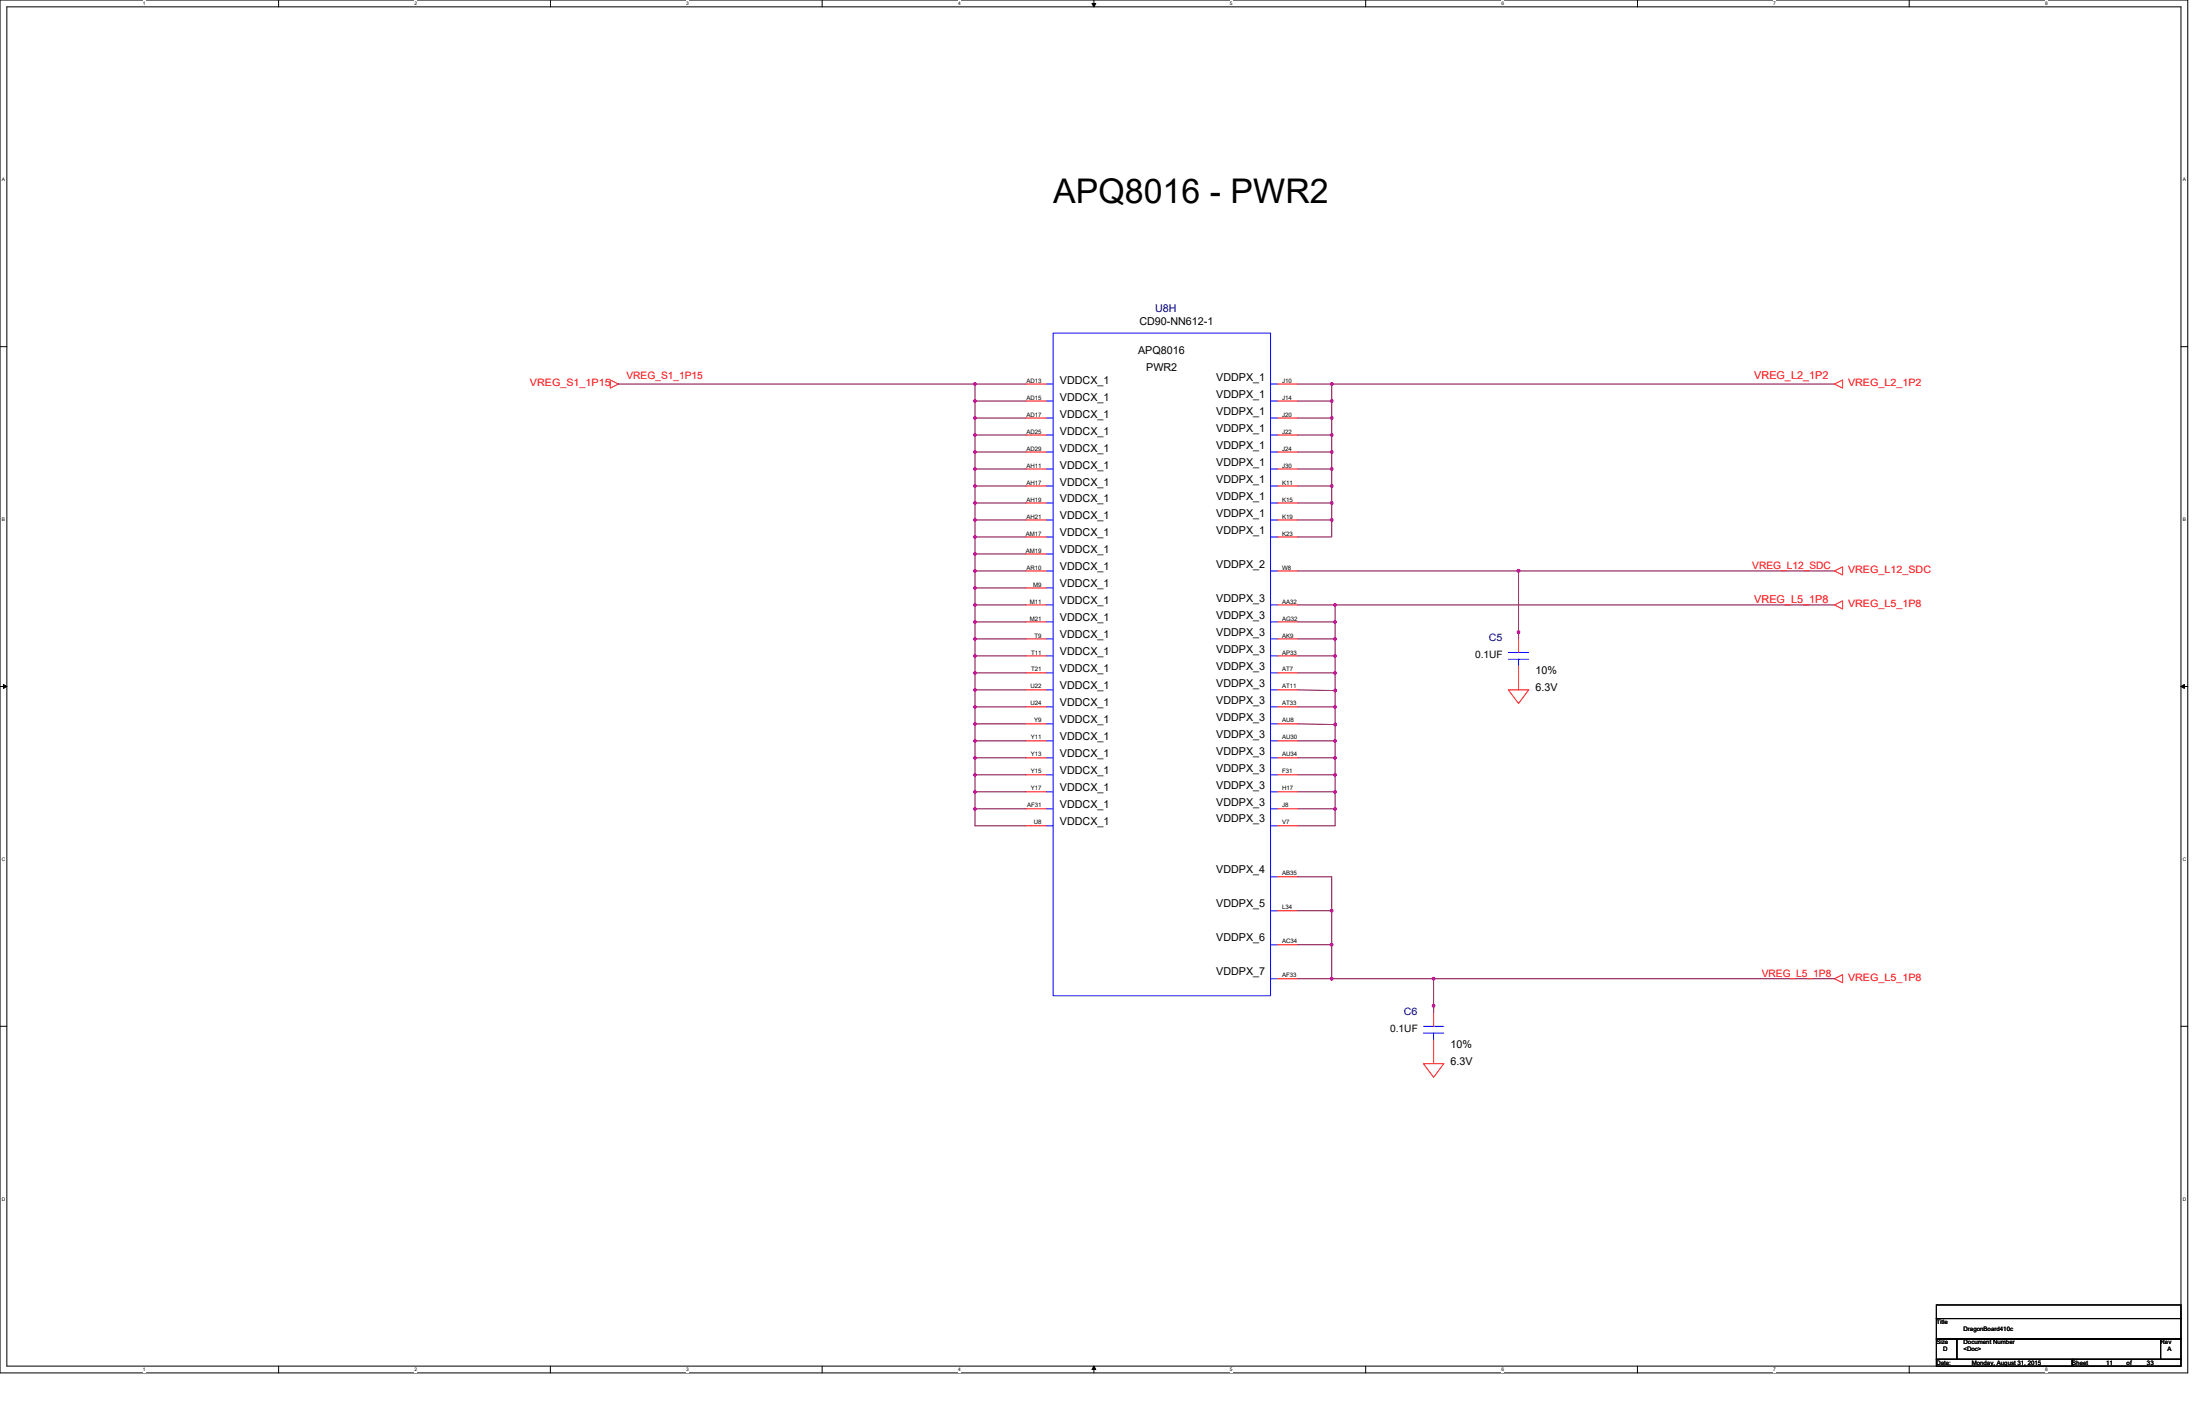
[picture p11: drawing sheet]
<svg xmlns="http://www.w3.org/2000/svg" width="864mm" height="559mm" viewBox="0 0 864 559" stroke-linecap="round" stroke-linejoin="round" font-family="sans-serif">
<path d="M0 0h858.8v538.8h-858.8zM2.7 2.7h853.4v533.4h-853.4z" fill="none" stroke="#000" stroke-width=".39"/>
<g fill="#fff">
<path d="M56 .3h1.1v2.1h-1.1z"/>
<path d="M56 536.4h1.1v2.1h-1.1z"/>
</g>
<path d="M109.4 0v2.7M109.4 536.1v2.7" fill="none" stroke="#000" stroke-width=".39"/>
<g fill="#fff">
<path d="M162.7 .3h1.1v2.1h-1.1z"/>
<path d="M162.7 536.4h1.1v2.1h-1.1z"/>
</g>
<path d="M216 0v2.7M216 536.1v2.7" fill="none" stroke="#000" stroke-width=".39"/>
<g fill="#fff">
<path d="M269.4 .3h1.1v2.1h-1.1z"/>
<path d="M269.4 536.4h1.1v2.1h-1.1z"/>
</g>
<path d="M322.7 0v2.7M322.7 536.1v2.7" fill="none" stroke="#000" stroke-width=".39"/>
<g fill="#fff">
<path d="M376.1 .3h1v2.1h-1z"/>
<path d="M376.1 536.4h1v2.1h-1z"/>
</g>
<path d="M429.4 0v2.7M429.4 536.1v2.7" fill="none" stroke="#000" stroke-width=".39"/>
<path d="M428.6 1.4h1.6l-.8 1.3zM429.4 536.1l.8 1.3h-1.6z" fill="#000" stroke="#000" stroke-width=".39"/>
<g fill="#fff">
<path d="M482.7 .3h1.1v2.1h-1.1z"/>
<path d="M482.7 536.4h1.1v2.1h-1.1z"/>
</g>
<path d="M536.1 0v2.7M536.1 536.1v2.7" fill="none" stroke="#000" stroke-width=".39"/>
<g fill="#fff">
<path d="M589.4 .3h1.1v2.1h-1.1z"/>
<path d="M589.4 536.4h1.1v2.1h-1.1z"/>
</g>
<path d="M642.8 0v2.7M642.8 536.1v2.7" fill="none" stroke="#000" stroke-width=".39"/>
<g fill="#fff">
<path d="M696.1 .3h1.1v2.1h-1.1z"/>
<path d="M696.1 536.4h1.1v2.1h-1.1z"/>
</g>
<path d="M749.4 0v2.7M749.4 536.1v2.7" fill="none" stroke="#000" stroke-width=".39"/>
<g fill="#fff">
<path d="M802.8 .3h1.1v2.1h-1.1z"/>
<path d="M802.8 536.4h1.1v2.1h-1.1z"/>
<path d="M.7 69.4h1.3v2.1h-1.3z"/>
<path d="M856.8 69.4h1.3v2.1h-1.3z"/>
<path d="M.7 202.7h1.3v2.2h-1.3z"/>
<path d="M856.8 202.7h1.3v2.2h-1.3z"/>
</g>
<path d="M0 136h2.7M856.1 136h2.7" fill="none" stroke="#000" stroke-width=".39"/>
<g fill="#fff">
<path d="M.7 336.1h1.4v2.1h-1.4z"/>
<path d="M856.8 336.1h1.4v2.1h-1.4z"/>
</g>
<path d="M0 269.4h2.7M1.4 268.6l1.3 .8-1.3 .8zM856.1 269.4h2.7M856.1 269.4l1.4-.8v1.6z" fill="none" stroke="#000" stroke-width=".39"/>
<path d="M1.4 268.6l1.3 .8-1.3 .8zM856.1 269.4l1.4-.8v1.6z" fill="#000"/>
<g fill="#fff">
<path d="M.7 469.4h1.4v2.2h-1.4z"/>
<path d="M856.8 469.4h1.4v2.2h-1.4z"/>
</g>
<path d="M0 402.7h2.7M856.1 402.7h2.7M760.1 512.1h96v5.3h-96zM760.1 517.4h96v8h-96zM760.1 525.4h8v8h-8zM760.1 533.4h53.4v2.7h-53.4zM768.1 525.4h80v8h-80zM813.5 533.4h42.6v2.7h-42.6zM848.1 525.4h8v8h-8z" fill="none" stroke="#000" stroke-width=".39"/>
<g fill="none" stroke="#f00" stroke-width=".39">
<path d="M239.5 149.1l3.2 1.6-3.2 1.6zM402.7 150.7h8M402.7 157.4h8M501.4 150.7h8M501.4 157.4h8M720.1 150.7l3.2-1.6v3.2zM402.7 164h8M402.7 170.7h8M402.7 177.4h8M501.4 164h8M501.4 170.7h8M501.4 177.4h8"/>
<path d="M402.7 184h8M402.7 190.7h8M402.7 197.4h8M501.4 184h8M501.4 190.7h8M501.4 197.4h8M402.7 210.7h8M402.7 217.4h8M402.7 204h8M501.4 210.7h8M501.4 204h8M402.7 224h8"/>
<path d="M402.7 230.7h8M402.7 237.4h8M501.4 224h8M501.4 237.4h8M720.1 224l3.2-1.6v3.3zM720.1 237.4l3.2-1.6v3.2zM402.7 244.1h8M402.7 250.7h8M402.7 257.4h8M501.4 244.1h8M501.4 250.7h8M501.4 257.4h8"/>
<path d="M596.1 248.1v8M402.7 264.1h8M402.7 270.7h8M402.7 277.4h8M501.4 264.1h8M501.4 270.7h8M501.4 277.4h8M592.1 270.7h8l-4 5.4zM596.1 261.4v9.3M402.7 284.1h8M402.7 290.7h8M402.7 297.4h8"/>
<path d="M501.4 297.4h8M501.4 284.1h8M501.4 290.7h8M402.7 304.1h8M402.7 310.7h8M402.7 317.4h8M501.4 304.1h8M501.4 310.7h8M501.4 317.4h8M402.7 324.1h8M501.4 324.1h8M501.4 344.1h8"/>
<path d="M501.4 357.4h8M501.4 370.7h8M501.4 384.1h8M562.8 394.7v8M720.1 384.1l3.2-1.6v3.2zM558.8 417.4h8l-4 5.3zM562.8 408.1v9.3"/>
</g>
<g fill="none" stroke="#00f" stroke-width=".39">
<path d="M413.4 130.7h85.4v260h-85.4zM410.7 150.7h2.7M410.7 157.4h2.7M498.8 157.4h2.6M498.8 150.7h2.6M410.7 164h2.7M410.7 170.7h2.7M410.7 177.4h2.7M498.8 177.4h2.6M498.8 170.7h2.6M498.8 164h2.6M410.7 184h2.7"/>
<path d="M410.7 190.7h2.7M410.7 197.4h2.7M498.8 197.4h2.6M498.8 190.7h2.6M498.8 184h2.6M410.7 217.4h2.7M410.7 210.7h2.7M410.7 204h2.7M498.8 210.7h2.6M498.8 204h2.6M410.7 230.7h2.7M410.7 237.4h2.7"/>
<path d="M410.7 224h2.7M498.8 237.4h2.6M498.8 224h2.6M410.7 250.7h2.7M410.7 257.4h2.7M410.7 244.1h2.7M498.8 257.4h2.6M498.8 250.7h2.6M498.8 244.1h2.6M592.1 256.1h8M592.1 258.7h8M596.1 256.1h.1"/>
<path d="M596.1 258.7v2.7M410.7 277.4h2.7M410.7 270.7h2.7M410.7 264.1h2.7M498.8 264.1h2.6M498.8 277.4h2.6M498.8 270.7h2.6M596.1 261.4h.1M410.7 284.1h2.7M410.7 297.4h2.7M410.7 290.7h2.7M498.8 284.1h2.6"/>
<path d="M498.8 297.4h2.6M498.8 290.7h2.6M410.7 317.4h2.7M410.7 310.7h2.7M410.7 304.1h2.7M498.8 317.4h2.6M498.8 310.7h2.6M498.8 304.1h2.6M410.7 324.1h2.7M498.8 324.1h2.6M498.8 344.1h2.6M498.8 357.4h2.6"/>
<path d="M498.8 370.7h2.6M498.8 384.1h2.6M558.8 402.7h8M558.8 405.4h8M562.8 402.7h.1M562.8 408.1h.1M562.8 405.4v2.7"/>
</g>
<g fill="none" stroke="#800040" stroke-width=".39">
<path d="M242.7 150.7h140M382.7 150.7v6.7M382.7 150.7h20M402.7 157.4h-20v20M509.4 157.4h13.4M509.4 150.7h13.4M522.8 150.7v20M522.8 150.7h197.3M382.7 177.4v13.3M382.7 164h20M382.7 170.7h20M382.7 177.4h20"/>
<path d="M509.4 164h13.4M509.4 170.7h13.4M509.4 177.4h13.4M522.8 170.7v33.3M382.7 190.7v6.7M382.7 197.4v13.3M382.7 184h20M382.7 190.7h20M382.7 197.4h20M509.4 184h13.4M509.4 190.7h13.4M509.4 197.4h13.4"/>
<path d="M382.7 210.7v13.3M382.7 204h20M382.7 210.7h20M382.7 217.4h20M509.4 204h13.4M522.8 204v6.7h-13.4M382.7 224v13.4M382.7 237.4v6.7M382.7 224h20M382.7 230.7h20M382.7 237.4h20M509.4 224h86.7"/>
<path d="M509.4 237.4h14.7v6.7M524.1 237.4h196M596.1 224v26.7M596.1 224h124M382.7 244.1v6.6h20M382.7 250.7v6.7h20M382.7 244.1h20M382.7 257.4v6.7M509.4 257.4h14.7M509.4 250.7h14.7M509.4 244.1h14.7M524.1 244.1v13.3"/>
<path d="M524.1 257.4v20M382.7 264.1h20M382.7 264.1v6.6h20M382.7 270.7v6.7h20M382.7 277.4v6.7h20M509.4 277.4h14.7M509.4 270.7l14.7 .3M509.4 264.1h14.7M524.1 277.4v13.3M382.7 284.1v6.6h20M382.7 290.7v13.4h20M382.7 297.4h20"/>
<path d="M509.4 297.4h14.7M509.4 290.7h14.7M509.4 284.1l14.7 .2M524.1 290.7v20M382.7 304.1v6.6h20M382.7 310.7v6.7h20M382.7 317.4v6.7h20M509.4 317.4h14.7M509.4 310.7h14.7M509.4 304.1h14.7M524.1 310.7v13.4h-14.7M509.4 357.4h13.4"/>
<path d="M509.4 344.1h13.4v26.6h-13.4M522.8 370.7v13.4M509.4 384.1h53.4M562.8 384.1v13.3M562.8 384.1h157.3"/>
</g>
<g fill="#f0f" stroke="#f0f" stroke-width=".39">
<circle cx="522.7" cy="204" r=".52"/>
<circle cx="522.7" cy="177.4" r=".52"/>
<circle cx="522.7" cy="170.7" r=".52"/>
<circle cx="522.7" cy="157.4" r=".52"/>
<circle cx="522.7" cy="164" r=".52"/>
<circle cx="522.7" cy="184" r=".52"/>
<circle cx="522.7" cy="190.7" r=".52"/>
<circle cx="522.7" cy="197.4" r=".52"/>
<circle cx="522.7" cy="150.7" r=".52"/>
<circle cx="596.1" cy="248" r=".52"/>
<circle cx="596.1" cy="224" r=".52"/>
<circle cx="382.7" cy="170.7" r=".52"/>
<circle cx="382.7" cy="177.4" r=".52"/>
<circle cx="382.7" cy="184" r=".52"/>
<circle cx="382.7" cy="190.7" r=".52"/>
<circle cx="382.7" cy="197.4" r=".52"/>
<circle cx="382.7" cy="204" r=".52"/>
<circle cx="382.7" cy="210.7" r=".52"/>
<circle cx="382.7" cy="217.4" r=".52"/>
<circle cx="382.7" cy="224" r=".52"/>
<circle cx="382.7" cy="230.7" r=".52"/>
<circle cx="382.7" cy="237.4" r=".52"/>
<circle cx="382.7" cy="244" r=".52"/>
<circle cx="382.7" cy="157.4" r=".52"/>
<circle cx="382.7" cy="150.7" r=".52"/>
<circle cx="382.7" cy="164" r=".52"/>
<circle cx="382.7" cy="257.4" r=".52"/>
<circle cx="382.7" cy="250.7" r=".52"/>
<circle cx="382.7" cy="264" r=".52"/>
<circle cx="382.7" cy="277.4" r=".52"/>
<circle cx="382.7" cy="270.7" r=".52"/>
<circle cx="382.7" cy="290.7" r=".52"/>
<circle cx="382.7" cy="284" r=".52"/>
<circle cx="382.7" cy="310.7" r=".52"/>
<circle cx="382.7" cy="304" r=".52"/>
<circle cx="382.7" cy="297.4" r=".52"/>
<circle cx="382.7" cy="317.4" r=".52"/>
<circle cx="522.7" cy="384.1" r=".52"/>
<circle cx="562.7" cy="394.7" r=".52"/>
<circle cx="562.7" cy="384.1" r=".52"/>
<circle cx="522.7" cy="357.4" r=".52"/>
<circle cx="522.7" cy="370.7" r=".52"/>
<circle cx="524.1" cy="244" r=".52"/>
<circle cx="524.1" cy="250.7" r=".52"/>
<circle cx="524.1" cy="257.4" r=".52"/>
<circle cx="524.1" cy="271" r=".53"/>
<circle cx="524.1" cy="277.4" r=".52"/>
<circle cx="524.1" cy="284.3" r=".53"/>
<circle cx="524.1" cy="290.7" r=".52"/>
<circle cx="524.1" cy="304" r=".52"/>
<circle cx="524.1" cy="310.7" r=".52"/>
<circle cx="524.1" cy="317.4" r=".52"/>
<circle cx="524.1" cy="297.4" r=".52"/>
<circle cx="524.1" cy="264" r=".52"/>
<circle cx="524.1" cy="237.4" r=".52"/>
</g>
<text font-size="13.3" x="413.4" y="79.6">APQ8016 - PWR2</text>
<text font-size="4.3" fill="#000080" x="453.4" y="122.2">U8H</text>
<g font-size="4.3">
<text x="447.3" y="127.6">CD90-NN612-1</text>
<text x="446.7" y="138.8">APQ8016</text>
<text x="449.9" y="145.5">PWR2</text>
<text x="477.4" y="149.5">VDDPX_1</text>
<text x="416.1" y="150.5">VDDCX_1</text>
<text x="416.1" y="157.2">VDDCX_1</text>
<text x="477.4" y="156.1">VDDPX_1</text>
<text x="416.1" y="163.9">VDDCX_1</text>
<text x="477.4" y="162.8">VDDPX_1</text>
<text x="416.1" y="170.5">VDDCX_1</text>
<text x="477.4" y="169.5">VDDPX_1</text>
<text x="416.1" y="177.2">VDDCX_1</text>
<text x="477.4" y="176.1">VDDPX_1</text>
<text x="416.1" y="183.9">VDDCX_1</text>
<text x="477.4" y="182.8">VDDPX_1</text>
<text x="416.1" y="190.5">VDDCX_1</text>
<text x="477.4" y="189.5">VDDPX_1</text>
<text x="416.1" y="197.2">VDDCX_1</text>
<text x="477.4" y="196.1">VDDPX_1</text>
<text x="416.1" y="203.9">VDDCX_1</text>
<text x="477.4" y="202.8">VDDPX_1</text>
<text x="477.4" y="209.5">VDDPX_1</text>
<text x="416.1" y="210.5">VDDCX_1</text>
<text x="416.1" y="217.2">VDDCX_1</text>
<text x="416.1" y="223.9">VDDCX_1</text>
<text x="477.4" y="222.8">VDDPX_2</text>
<text x="416.1" y="230.5">VDDCX_1</text>
<text x="416.1" y="237.2">VDDCX_1</text>
<text x="477.4" y="236.1">VDDPX_3</text>
<text x="416.1" y="243.9">VDDCX_1</text>
<text x="477.4" y="242.8">VDDPX_3</text>
<text x="416.1" y="250.5">VDDCX_1</text>
<text x="477.4" y="249.5">VDDPX_3</text>
<text x="416.1" y="257.2">VDDCX_1</text>
<text x="477.4" y="256.1">VDDPX_3</text>
<text x="416.1" y="263.9">VDDCX_1</text>
<text x="477.4" y="262.8">VDDPX_3</text>
<text x="477.4" y="269.5">VDDPX_3</text>
<text x="602.8" y="264.7">10%</text>
<text x="416.1" y="270.5">VDDCX_1</text>
<text x="602.8" y="271.3">6.3V</text>
<text x="416.1" y="277.2">VDDCX_1</text>
<text x="477.4" y="276.1">VDDPX_3</text>
<text x="416.1" y="283.9">VDDCX_1</text>
<text x="477.4" y="282.8">VDDPX_3</text>
<text x="416.1" y="290.5">VDDCX_1</text>
<text x="477.4" y="289.5">VDDPX_3</text>
<text x="416.1" y="297.2">VDDCX_1</text>
<text x="477.4" y="296.1">VDDPX_3</text>
<text x="416.1" y="303.9">VDDCX_1</text>
<text x="477.4" y="302.8">VDDPX_3</text>
<text x="416.1" y="310.5">VDDCX_1</text>
<text x="477.4" y="309.5">VDDPX_3</text>
<text x="416.1" y="317.2">VDDCX_1</text>
<text x="477.4" y="316.1">VDDPX_3</text>
<text x="416.1" y="323.6">VDDCX_1</text>
<text x="477.4" y="322.5">VDDPX_3</text>
<text x="477.4" y="342.5">VDDPX_4</text>
<text x="477.4" y="355.9">VDDPX_5</text>
<text x="477.4" y="369.2">VDDPX_6</text>
<text x="477.4" y="382.5">VDDPX_7</text>
<text x="569.4" y="411.4">10%</text>
<text x="569.4" y="418">6.3V</text>
</g>
<g font-size="4.3" fill="#f00">
<text x="688.6" y="148.7">VREG_L2_1P2</text>
<text x="688.6" y="236.7">VREG_L5_1P8</text>
</g>
<g font-size="4" fill="#f00">
<text x="245.9" y="148.7">VREG_S1_1P15</text>
<text x="208" y="151.6">VREG_S1_1P15</text>
<text x="725.4" y="151.6">VREG_L2_1P2</text>
<text x="687.8" y="223.4">VREG_L12_SDC</text>
<text x="725.4" y="225">VREG_L12_SDC</text>
<text x="725.4" y="238.3">VREG_L5_1P8</text>
<text x="691.6" y="383.4">VREG_L5_1P8</text>
<text x="725.4" y="385">VREG_L5_1P8</text>
</g>
<g font-size="4" fill="#000080">
<text x="584.4" y="251.7">C5</text>
<text x="551" y="398.3">C6</text>
</g>
<g font-size="4">
<text x="579" y="258.3">0.1UF</text>
<text x="545.7" y="405">0.1UF</text>
</g>
<g font-size="2.4">
<text x="402.9" y="150.2">AD13</text>
<text x="503.3" y="150.2">J10</text>
<text x="402.9" y="156.8">AD15</text>
<text x="503.3" y="156.8">J14</text>
<text x="402.9" y="163.5">AD17</text>
<text x="503.3" y="163.5">J20</text>
<text x="402.9" y="170.2">AD25</text>
<text x="503.3" y="170.2">J22</text>
<text x="402.9" y="176.8">AD29</text>
<text x="503.3" y="176.8">J24</text>
<text x="402.9" y="183.5">AH11</text>
<text x="503.3" y="183.5">J30</text>
<text x="402.9" y="190.2">AH17</text>
<text x="503.3" y="190.2">K11</text>
<text x="402.9" y="196.8">AH19</text>
<text x="503.3" y="196.8">K15</text>
<text x="402.9" y="203.5">AH21</text>
<text x="503.3" y="203.5">K19</text>
<text x="402.7" y="210.2">AM17</text>
<text x="503.3" y="210.2">K23</text>
<text x="402.7" y="216.8">AM19</text>
<text x="402.9" y="223.5">AR10</text>
<text x="503.3" y="223.5">W8</text>
<text x="405.6" y="230.2">M9</text>
<text x="404.2" y="236.8">M11</text>
<text x="503.3" y="236.8">AA32</text>
<text x="404.2" y="243.5">M21</text>
<text x="503.3" y="243.5">AG32</text>
<text x="406.1" y="250.2">T9</text>
<text x="503.3" y="250.2">AK9</text>
<text x="404.7" y="256.8">T11</text>
<text x="503.3" y="256.8">AP33</text>
<text x="404.7" y="263.5">T21</text>
<text x="503.3" y="263.5">AT7</text>
<text x="404.5" y="270.2">U22</text>
<text x="503.3" y="270.2">AT11</text>
<text x="404.5" y="276.8">U24</text>
<text x="503.3" y="276.8">AT33</text>
<text x="406" y="283.5">Y9</text>
<text x="503.3" y="283.5">AU8</text>
<text x="404.6" y="290.2">Y11</text>
<text x="503.3" y="290.2">AU30</text>
<text x="404.6" y="296.8">Y13</text>
<text x="503.3" y="296.8">AU34</text>
<text x="404.6" y="303.5">Y15</text>
<text x="503.3" y="303.5">F31</text>
<text x="404.6" y="310.2">Y17</text>
<text x="503.3" y="310.2">H17</text>
<text x="403.2" y="316.8">AF31</text>
<text x="503.3" y="316.8">J8</text>
<text x="405.8" y="323.5">U8</text>
<text x="503.3" y="323.5">V7</text>
<text x="503.3" y="343.5">AB35</text>
<text x="503.3" y="356.8">L34</text>
<text x="503.3" y="370.2">AC34</text>
<text x="503.3" y="383.5">AF33</text>
<text x="760.1" y="519.6">Title</text>
<text x="760.1" y="527.6">Size</text>
<text x="770.8" y="527.6">Document Number</text>
<text x="770.8" y="522.2">DragonBoard410c</text>
<text x="848.1" y="527.6">Rev</text>
<text x="762.8" y="530.2">D</text>
<text x="770.8" y="530.2">&lt;Doc&gt;</text>
<text x="850.8" y="530.2">A</text>
<text x="760.1" y="535.6">Date:</text>
<text x="774" y="535.6">Monday, August 31, 2015</text>
<text x="813.5" y="535.6">Sheet</text>
<text x="826.8" y="535.6">11</text>
<text x="834.8" y="535.6">of</text>
<text x="842.8" y="535.6">33</text>
</g>
<g font-size="1.9">
<text x="56" y="2">1</text>
<text x="162.7" y="2">2</text>
<text x="269.4" y="2">3</text>
<text x="376.1" y="2">4</text>
<text x="482.7" y="2">5</text>
<text x="589.4" y="2">6</text>
<text x="696.1" y="2">7</text>
<text x="802.8" y="2">8</text>
<text x=".7" y="71.1">A</text>
<text x="856.8" y="71.1">A</text>
<text x=".7" y="204.4">B</text>
<text x="856.8" y="204.4">B</text>
<text x=".7" y="337.8">C</text>
<text x="856.8" y="337.8">C</text>
<text x=".7" y="471.1">D</text>
<text x="856.8" y="471.1">D</text>
<text x="56" y="538.1">1</text>
<text x="162.7" y="538.1">2</text>
<text x="269.4" y="538.1">3</text>
<text x="376.1" y="538.1">4</text>
<text x="482.7" y="538.1">5</text>
<text x="589.4" y="538.1">6</text>
<text x="696.1" y="538.1">7</text>
<text x="802.8" y="538.1">8</text>
</g>
</svg>
